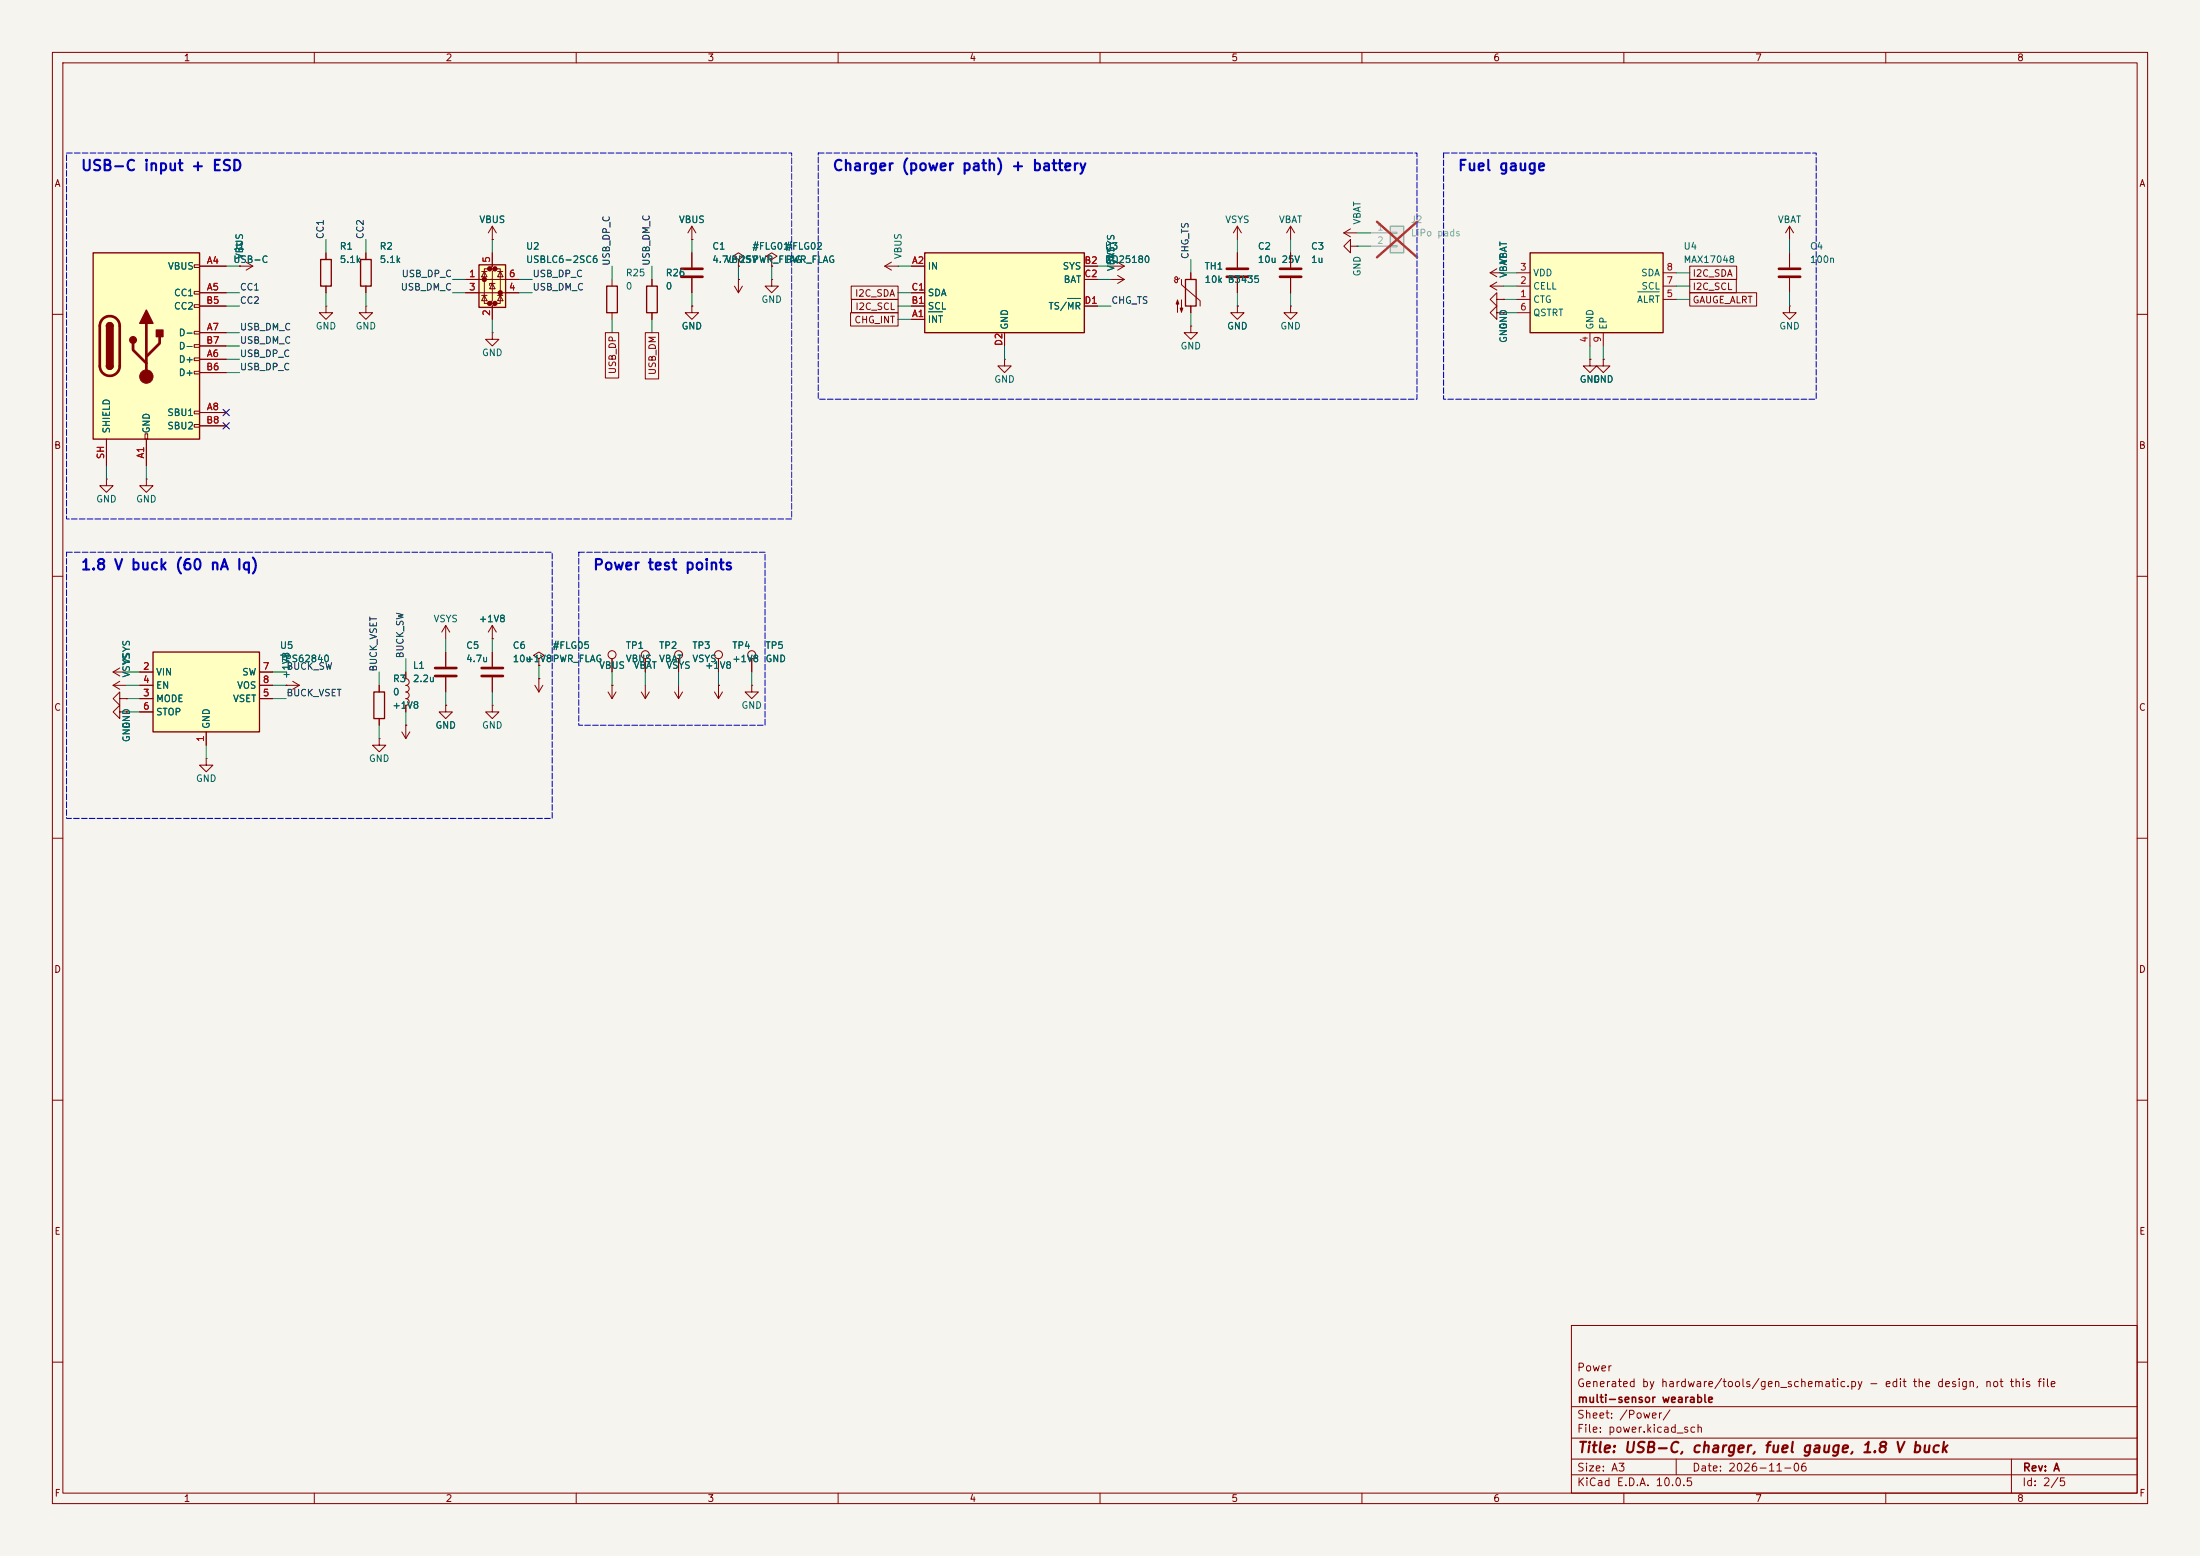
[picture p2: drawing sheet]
<svg xmlns="http://www.w3.org/2000/svg" width="420mm" height="297mm" viewBox="0 0 420 297" stroke-linecap="round" stroke-linejoin="round" font-family="sans-serif">
<path d="M0 0h420v297h-420z" fill="#f5f4ef" stroke="#f5f4ef" stroke-width=".19"/>
<g fill="none" stroke="#840000" stroke-width=".19">
<path d="M10 10h400v277h-400zM12 12h396v273h-396zM60 10v2M110 10v2M160 10v2M210 10v2M260 10v2M310 10v2M360 10v2M62.2 58.4v1.3h1.3l-1.3 1.3-1.2-1.3h1.2M62.2 58.4h.1M62.2 48.3v1.2"/>
<path d="M62.2 54.6v1.3M124.5 53.3v1.3M124.5 59.7v1.3M10 60h2M408 60h2M10 110h2M85.1 119.4l-.8 1.3M85.1 119.4l.8 1.3M85.1 119.4v2.5M94 119.4l-.8 1.3M94 119.4l.7 1.3M94 119.4v2.5"/>
<path d="M408 110h2M22.9 135.9v-1.3l-1.3 1.3 1.3 1.3v-1.3h1.2M24.1 135.9h.1M76.7 139.7l.8 1.3M77.5 138.4h.1M77.5 138.4v2.6M78.2 139.7l-.7 1.3M85.1 134.6v1.3h1.3l-1.3 1.3-1.3-1.3h1.3M85.1 134.6h.1M85.1 124.5v2.8M85.1 129.3v2.8M94 121.9h.1"/>
<path d="M129.5 125.7v2.6M143.5 125.7v2.6M10 160h2M408 160h2M10 210h2M408 210h2M300 253h108v32h-108zM10 260h2M300 278.5h108M300 274.5h108M300 268.5h108M320 278.5v3"/>
<path d="M384 278.5v6.5M408 260h2M60 285v2M110 285v2M160 285v2M210 285v2M260 285v2M300 281.5h108M310 285v2M360 285v2"/>
<circle cx="129.5" cy="125" r=".76"/>
<circle cx="143.5" cy="125" r=".76"/>
</g>
<path d="M61.2 49.5h2v5.1h-2zM123.4 54.6h2.1v5.1h-2.1z" fill="none" stroke="#840000" stroke-width=".25"/>
<path d="M83.1 127.5h4M83.1 129h4" fill="none" stroke="#840000" stroke-width=".51"/>
<path d="M91.4 50.5h5.1v8.2h-5.1z" fill="#ffffc2"/>
<g fill="#840000" stroke="#840000" stroke-width=".51">
<circle cx="92.5" cy="53.3" r=".25"/>
<circle cx="93.5" cy="51.3" r=".25"/>
<circle cx="93.5" cy="57.9" r=".25"/>
<circle cx="94.5" cy="51.3" r=".25"/>
<circle cx="94.5" cy="57.9" r=".25"/>
<circle cx="95.5" cy="55.9" r=".25"/>
</g>
<g fill="none" stroke="#840000" stroke-width=".19">
<path d="M69.8 58.4v1.3h1.3l-1.3 1.3-1.2-1.3h1.2M69.8 58.4h.1M69.8 48.3v1.2M69.8 54.6v1.3M88.9 53.3h10.2M88.9 55.9h10.2M91.9 56.4h1.1M91.9 51.8h1.1M92.5 51.8l.5 1h-1.1zM92.5 56.4l.5 1h-1.1zM93.5 51.3h-1v6.6h1M94 48.3v2.5l-.5 .5h1l-.5 .5v5.6l-.5 .5h1l-.5 .5v2.6"/>
<path d="M94 54.1l.5 1h-1zM94.5 54.1h-1v.4M94.5 51.3h1v6.6h-1M95 56.4h1M95 51.8h1M95.5 51.8l.5 1h-1zM95.5 56.4l.5 1h-1zM236.2 43.2l-.7 1.3M236.2 43.2l.8 1.3M236.2 43.2v2.5M94 63.5v1.3h1.2l-1.2 1.2-1.3-1.2h1.3M94 63.5h.1"/>
<path d="M72.4 130.8v1.3M72.4 137.2v1.2M77.5 128.3v1.2a.64 .64 0 0 1 .6 .7 .64 .64 0 0 1-.6 .6 .64 .64 0 0 1 .6 .7 .64 .64 0 0 1-.6 .6M77.5 132.1a.64 .64 0 0 1 .6 .6 .64 .64 0 0 1-.6 .7 .64 .64 0 0 1 .6 .6 .64 .64 0 0 1-.6 .6v1.3M122.4 132.1l.8 1.3M123.2 125.7v2.6M123.2 130.8v2.6M124 132.1l-.8 1.3M128.8 132.1l.7 1.3M129.5 130.8v2.6M130.3 132.1l-.8 1.3M136.4 132.1l.8 1.3"/>
<path d="M137.2 130.8h.1M137.2 125.7v2.6M137.2 130.8v2.6M137.9 132.1l-.7 1.3M143.5 130.8v1.3h1.3l-1.3 1.3-1.3-1.3h1.3M143.5 130.8h.1M39.4 144.8v1.3h1.2l-1.2 1.2-1.3-1.2h1.3M39.4 144.8h.1"/>
<circle cx="123.2" cy="125" r=".76"/>
<circle cx="137.2" cy="125" r=".76"/>
</g>
<path d="M68.8 49.5h2.1v5.1h-2.1zM91.4 50.5h5.1v8.2h-5.1zM71.4 132.1h2v5.1h-2z" fill="none" stroke="#840000" stroke-width=".25"/>
<path d="M29.2 124.5h20.3v15.2h-20.3z" fill="#ffffc2"/>
<path d="M29.2 124.5h20.3v15.2h-20.3z" fill="none" stroke="#840000" stroke-width=".25"/>
<g fill="none" stroke="#840000" stroke-width=".19">
<path d="M26.7 128.3h2.5M26.7 133.4h2.5M26.7 130.8h2.5M26.7 135.9h2.5M39.4 139.7v2.5M49.5 128.3h2.6M49.5 133.4h2.6M49.5 130.8h2.6M54.6 130.8h.1M54.6 130.8h2.5M55.9 130l1.2 .8M57.1 130.8l-1.2 .8"/>
<path d="M72.4 141v1.2h1.3l-1.3 1.3-1.3-1.3h1.3M72.4 141h.1"/>
</g>
<path d="M176.5 48.3h30.5v15.2h-30.5z" fill="#ffffc2"/>
<path d="M176.5 48.3h30.5v15.2h-30.5zM226.3 53.3h2v5.1h-2z" fill="none" stroke="#840000" stroke-width=".25"/>
<g fill="none" stroke="#840000" stroke-width=".19">
<path d="M132.1 48.3v2.8M132.1 53.1v2.8M140.2 54.6l.8 1.3M141 53.3h.1M141 49.5l1-.6-1-.6-1 .6 1 .6v1.3M141 50.8h.1M141 53.3v2.6M141.7 54.6l-.7 1.3M147.3 49.5l1-.6-1-.6-1 .6 1 .6v1.3M147.3 50.8h.1M168.9 50.8h2.5M168.9 50.8l1.3 .8"/>
<path d="M170.2 50l-1.3 .8M171.4 50.8h.1M174 50.8h2.5M174 58.4h2.5M174 55.9h2.5M207 50.8h2.5M207 58.4h2.5M207 53.3h2.5M212.1 50.8h2.5M212.1 53.3h2.5M213.4 52.6l1.2 .7M213.4 50l1.2 .8"/>
<path d="M214.6 53.3l-1.2 .8M214.6 50.8l-1.2 .8M224.3 53.1l.2-.3 .3 .2v.8l-.4 .1-.2-.4M224.3 53.1l.1 .2 .3 .1 .5-.3M225.6 53.3v1.1l3.5 3v1M227.3 52.1v1.2M227.3 58.4v1.3M236.2 58.4v1.3h1.3l-1.3 1.3-1.3-1.3h1.3M236.2 58.4h.1M236.2 48.3v2.8M236.2 53.1v2.8M246.4 58.4v1.3h1.2l-1.2 1.3-1.3-1.3h1.3"/>
<path d="M246.4 58.4h.1M246.4 43.2v2.5M246.4 48.3v2.8M246.4 53.1v2.8M246.4 43.2l-.8 1.3M246.4 43.2l.7 1.3M256.5 44.5l1.3 .7M256.5 44.5h2.6M257.8 47v-1.3l-1.3 1.3 1.3 1.3v-1.3h1.3M257.8 43.7l-1.3 .8M259.1 47h.1M284.5 54.6l1.2 .8"/>
<path d="M284.5 54.6h2.5M284.5 52.1l1.2 .7M284.5 52.1h2.5M285.7 57.2v-1.3l-1.2 1.3 1.2 1.2v-1.2h1.3M285.7 59.7v-1.3l-1.2 1.3 1.2 1.3v-1.3h1.3M285.7 53.8l-1.2 .8M285.7 51.3l-1.2 .8M287 57.2h.1M287 59.7h.1M174 61h2.5M191.8 68.6v1.3h1.2l-1.2 1.2-1.3-1.2h1.3M191.8 68.6h.1"/>
<path d="M191.8 63.5v2.5M227.3 62.2v1.3h1.3l-1.3 1.3-1.2-1.3h1.2M227.3 62.2h.1M303.5 68.6v1.3h1.3l-1.3 1.2-1.2-1.2h1.2M303.5 68.6h.1M20.3 91.4v1.3h1.3l-1.3 1.3-1.3-1.3h1.3M20.3 91.4h.1M27.9 91.4v1.3h1.3l-1.3 1.3-1.2-1.3h1.2M27.9 91.4h.1"/>
</g>
<path d="M177.3 59.5h2.6M203.8 57h2.5" fill="none" stroke="#006464" stroke-width=".19"/>
<path d="M130 51.3h4.1M130 52.8h4.1M234.2 51.3h4.1M234.2 52.8h4.1M244.3 51.3h4.1M244.3 52.8h4.1" fill="none" stroke="#840000" stroke-width=".51"/>
<g fill="#840000" stroke="#840000" stroke-width=".19">
<path d="M224.8 57.3l.2 .7h-.5l.3-.7v2.3z"/>
<path d="M225.6 57.3v2.3l-.3-.8h.5l-.2 .8z"/>
</g>
<path d="M265.4 43.2h2.6v5.1h-2.6z" fill="#ebeae8"/>
<path d="M265.4 43.2h2.6v5.1h-2.6z" fill="none" stroke="#9c9b98" stroke-width=".25"/>
<path d="M261.6 44.5h3.8M261.6 47h3.8M265.4 44.3h1.3v.3h-1.3zM265.4 46.9h1.3v.2h-1.3z" fill="none" stroke="#9c9b98" stroke-width=".19"/>
<path d="M262.9 42.3l7.6 6.8M270.5 42.3l-7.6 6.8" fill="none" stroke="#e12e31" stroke-width=".46"/>
<path d="M45.7 50.8h.1M45.7 50.8h2.6M47 50l1.3 .8M48.3 50.8l-1.3 .8M341.6 48.3v2.8M341.6 53.1v2.8" fill="none" stroke="#840000" stroke-width=".19"/>
<path d="M339.6 51.3h4.1M339.6 52.8h4.1" fill="none" stroke="#840000" stroke-width=".51"/>
<path d="M17.8 48.3h20.3v35.5h-20.3z" fill="#ffffc2"/>
<g fill="none" stroke="#840000" stroke-width=".19">
<path d="M37.1 50.5h1v.6h-1zM37.1 55.6h1v.5h-1zM37.1 58.2h1v.5h-1zM38.1 50.8h5.1M38.1 55.9h5.1M38.1 58.4h5.1M94 45.7h.1M94 43.2l-.8 1.3M94 43.2l.7 1.3M94 43.2v2.5M132.1 45.7h.1M132.1 43.2l-.8 1.3"/>
<path d="M132.1 43.2l.7 1.3M132.1 43.2v2.5M341.6 43.2l-.7 1.3M341.6 43.2l.8 1.3M341.6 43.2v2.5M37.1 63.2h1v.6h-1zM37.1 65.8h1v.5h-1zM37.1 68.3h1v.5h-1zM37.1 70.9h1v.5h-1zM37.1 78.5h1v.5h-1zM38.1 68.6h5.1M38.1 63.5h5.1"/>
<path d="M38.1 78.7h5.1M38.1 71.1h5.1M38.1 66h5.1M20.3 83.8v5.1M27.7 82.8h.5v1h-.5zM27.9 83.8v5.1M37.1 81h1v.5h-1zM38.1 81.3h5.1M22.9 133.4v-1.3l-1.3 1.3 1.3 1.2v-1.2h1.2M24.1 133.4h.1"/>
</g>
<path d="M17.8 48.3h20.3v35.5h-20.3zM20.3 62.2a.64 .64 0 0 1 .7-.6 .64 .64 0 0 1 .6 .6M20.3 69.9a.64 .64 0 0 0 .7 .6 .64 .64 0 0 0 .6-.6" fill="none" stroke="#840000" stroke-width=".25"/>
<path d="M19.6 60.9a1.9 1.9 0 0 1 2.1-.4 1.9 1.9 0 0 1 1.2 1.7v7.7a1.91 1.91 0 0 1-1.9 1.8 1.91 1.91 0 0 1-2-1.8l.1-7.8 .1-.7zM25.4 65.5v1.3l2.5 2.5M27.9 61.7v10.2M30.5 64.3v1.2l-2.6 2.6" fill="none" stroke="#840000" stroke-width=".51"/>
<g fill="#840000" stroke="#840000" stroke-width=".25">
<path d="M20.3 62.2h1.3v7.7h-1.3z"/>
<path d="M20.5 61.8a.64 .64 0 0 1 .7-.2 .64 .64 0 0 1 .4 .6h-1.3z"/>
<path d="M20.3 69.9h1.3a.64 .64 0 0 1-.6 .6 .64 .64 0 0 1-.7-.6z"/>
<path d="M27.9 59.2l1.3 2.5h-2.5z"/>
<path d="M29.8 63h1.3v1.3h-1.3z"/>
<circle cx="25.4" cy="64.9" r=".63"/>
</g>
<circle cx="27.9" cy="71.9" r="1.27" fill="#840000" stroke="#840000" stroke-width=".19"/>
<path d="M292.1 48.3h25.4v15.2h-25.4z" fill="#ffffc2"/>
<path d="M115.8 54.6h2.1v5.1h-2.1zM292.1 48.3h25.4v15.2h-25.4z" fill="none" stroke="#840000" stroke-width=".25"/>
<g fill="none" stroke="#840000" stroke-width=".19">
<path d="M38.1 55.9h5.1M38.1 50.8h5.1M38.1 58.4h5.1M45.7 50.8h.1M62.2 48.3v1.2M62.2 54.6v1.3M69.8 48.3v1.2M69.8 54.6v1.3M88.9 53.3h2.5M88.9 55.9h2.5M94 45.7h.1M94 48.3v2.5"/>
<path d="M94 58.4v2.6M96.5 53.3h2.6M96.5 55.9h2.6M116.8 53.3v1.3M116.8 59.7v1.3M124.5 53.3v1.3M124.5 59.7v1.3M132.1 58.4v1.3h1.2l-1.2 1.3-1.3-1.3h1.3M132.1 58.4h.1M132.1 45.7h.1M132.1 48.3v2.8M132.1 53.1v2.8"/>
<path d="M141 53.3h.1M141 50.8h.1M147.3 53.3v1.3h1.3l-1.3 1.3-1.3-1.3h1.3M147.3 53.3h.1M147.3 50.8h.1M162.4 59.7h9v2.5h-9zM162.5 54.6h8.9v2.6h-8.9zM162.6 57.1h8.8v2.6h-8.8zM174 55.9h2.5M174 50.8h2.5M174 58.4h2.5M207 53.3h2.5"/>
<path d="M207 50.8h2.5M207 58.4h2.5M227.3 52.1v1.2M227.3 58.4v1.3M236.2 58.4h.1M236.2 48.3v2.8M236.2 53.1v2.8M246.4 48.3v2.8M246.4 53.1v2.8M287 57.2h.1M287 59.7h.1M289.6 57.2h2.5"/>
<path d="M289.6 54.6h2.5M289.6 52.1h2.5M289.6 59.7h2.5M317.5 57.2h2.5M317.5 54.6h2.5M317.5 52.1h2.5M322.6 50.8h8.9v2.5h-8.9zM322.6 53.3h8.9v2.6h-8.9zM322.6 55.9h12.7v2.5h-12.7zM341.6 58.4v1.3h1.3l-1.3 1.3-1.2-1.3h1.2M341.6 58.4h.1M38.1 68.6h5.1"/>
<path d="M38.1 63.5h5.1M38.1 78.7h5.1M38.1 71.1h5.1M38.1 66h5.1M115.6 63.5h2.5v8.7h-2.5zM123.2 63.5h2.5v8.8h-2.5zM174 61h2.5M191.8 63.5v2.5M303.5 68.6h.1M303.5 63.5v2.5M306.1 68.6v1.3h1.2l-1.2 1.2-1.3-1.2h1.3M306.1 68.6h.1"/>
<path d="M306.1 63.5v2.5M20.3 83.8v5.1M27.9 83.8v5.1M38.1 81.3h5.1M21.6 128.3l1.3 .7M21.6 128.3h2.5M21.6 130.8l1.3 .8M21.6 130.8h2.5M22.9 127.5l-1.3 .8M22.9 130l-1.3 .8M24.1 133.4h.1M24.1 135.9h.1"/>
<path d="M26.7 128.3h2.5M26.7 130.8h2.5M26.7 133.4h2.5M26.7 135.9h2.5M39.4 139.7v2.5M49.5 128.3h2.6M49.5 130.8h2.6M49.5 133.4h2.6M54.6 130.8h.1M72.4 130.8v1.3M72.4 137.2v1.2M77.5 138.4h.1"/>
<path d="M77.5 128.3v1.2M77.5 134.6v1.3M85.1 134.6h.1M85.1 124.5v2.8M85.1 129.3v2.8M94 134.6v1.3h1.2l-1.2 1.3-1.3-1.3h1.3M94 134.6h.1M94 121.9h.1M94 124.5v2.8M94 129.3v2.8M102.1 130.8l.8 1.3M102.9 125.7l1-.6-1-.6-1 .6 1 .6v1.3"/>
<path d="M102.9 127h.1M102.9 129.5h.1M102.9 129.5v2.6M103.6 130.8l-.7 1.3M116.1 132.1l.7 1.3M116.8 130.8h.1M116.8 125.7v2.6M116.8 130.8v2.6M117.6 132.1l-.8 1.3M123.2 125.7v2.6M129.5 125.7v2.6M137.2 130.8h.1"/>
<path d="M137.2 125.7v2.6M143.5 125.7v2.6"/>
<circle cx="116.8" cy="125" r=".76"/>
</g>
<path d="M177.3 59.5h2.6M203.8 57h2.5M312.7 55.7h4.1" fill="none" stroke="#006464" stroke-width=".19"/>
<path d="M91.9 127.5h4.1M91.9 129h4.1" fill="none" stroke="#840000" stroke-width=".51"/>
<g fill="none" stroke="#009600" stroke-width=".19">
<path d="M43.2 58.4h2.5M43.2 50.8h2.5M43.2 55.9h2.5M62.2 45.7v2.6M62.2 55.9v2.5M69.8 45.7v2.6M69.8 55.9v2.5M86.4 55.9h2.5M86.4 53.3h2.5M94 45.7v2.6M99.1 55.9h2.5M99.1 53.3h2.5"/>
<path d="M116.8 50.8v2.5M124.5 50.8v2.5M132.1 45.7v2.6M132.1 55.9v2.5M141 50.8v2.5M147.3 50.8v2.5M171.4 58.4h2.6M171.4 50.8h2.6M171.4 55.9h2.6M209.5 58.4h2.6M209.5 50.8h2.6M209.5 53.3h2.6"/>
<path d="M227.3 49.5v2.6M227.3 59.7v2.5M236.2 45.7v2.6M236.2 55.9v2.5M246.4 45.7v2.6M246.4 55.9v2.5M259.1 44.5h2.5M259.1 47h2.5M287 57.2h2.6M287 54.6h2.6M287 59.7h2.6M287 52.1h2.6"/>
<path d="M320 57.2h2.6M320 54.6h2.6M320 52.1h2.6M341.6 45.7v2.6M341.6 55.9v2.5M43.2 66h2.5M43.2 68.6h2.5M43.2 63.5h2.5M43.2 71.1h2.5M94 61v2.5M116.8 61v2.5M124.5 61v2.5"/>
<path d="M171.4 61h2.6M191.8 66v2.6M303.5 66v2.6M306.1 66v2.6M20.3 88.9v2.5M27.9 88.9v2.5M24.1 128.3h2.6M24.1 130.8h2.6M24.1 133.4h2.6M24.1 135.9h2.6M52.1 128.3h2.5M52.1 130.8h2.5"/>
<path d="M52.1 133.4h2.5M72.4 128.3v2.5M72.4 138.4v2.6M77.5 125.7v2.6M77.5 135.9v2.5M85.1 121.9v2.6M85.1 132.1v2.5M94 121.9v2.6M94 132.1v2.5M102.9 127v2.5M116.8 128.3v2.5M123.2 128.3v2.5"/>
<path d="M129.5 128.3v2.5M137.2 128.3v2.5M143.5 128.3v2.5M39.4 142.2v2.6"/>
</g>
<path d="M42.6 78.1l1.2 1.2M43.8 78.1l-1.2 1.2M42.6 80.7l1.2 1.2M43.8 80.7l-1.2 1.2" fill="none" stroke="#000084" stroke-width=".19"/>
<path d="M12.7 29.2h138.4v69.9h-138.4zM156.2 29.2h114.3v47h-114.3zM275.6 29.2h71.1v47h-71.1zM12.7 105.4h92.7v50.8h-92.7zM110.5 105.4h35.5v33h-35.5z" fill="none" stroke="#0000c2" stroke-width=".19" stroke-dasharray="1.1 .4"/>
<g font-size="2" fill="#0000c2">
<text x="15.3" y="33.1">USB-C input + ESD</text>
<text x="158.8" y="33.1">Charger (power path) + battery</text>
<text x="278.2" y="33.1">Fuel gauge</text>
<text x="15.3" y="109.3">1.8 V buck (60 nA Iq)</text>
<text x="113.1" y="109.3">Power test points</text>
</g>
<text font-size="2" fill="#840000" x="301" y="277.8">Title: USB-C, charger, fuel gauge, 1.8 V buck</text>
<g font-size="1.5" fill="#840000">
<text x="300.9" y="262.1">Power</text>
<text x="300.9" y="265.1">Generated by hardware/tools/gen_schematic.py - edit the design, not this file</text>
<text x="301" y="268.1">multi-sensor wearable</text>
<text x="300.9" y="273.8">File: power.kicad_sch</text>
<text x="300.9" y="271.1">Sheet: /Power/</text>
<text x="300.9" y="281.2">Size: A3</text>
<text x="322.9" y="281.2">Date: 2026-11-06</text>
<text x="386" y="281.2">Rev: A</text>
<text x="300.9" y="284">KiCad E.D.A. 10.0.5</text>
<text x="385.9" y="284">Id: 2/5</text>
</g>
<g font-size="1.3" fill="#840000">
<text x="35" y="12">1</text>
<text x="85" y="12">2</text>
<text x="135" y="12">3</text>
<text x="185" y="12">4</text>
<text x="235" y="12">5</text>
<text x="285" y="12">6</text>
<text x="335" y="12">7</text>
<text x="385" y="12">8</text>
<text x="10.3" y="36">A</text>
<text x="408.3" y="36">A</text>
<text x="323" y="53.1">I2C_SDA</text>
<text x="163.1" y="56.9">I2C_SDA</text>
<text x="163.2" y="59.5">I2C_SCL</text>
<text x="323" y="55.7">I2C_SCL</text>
<text x="323" y="58.2">GAUGE_ALRT</text>
<text x="163" y="62">CHG_INT</text>
<text x="117.9" y="71.5" transform="rotate(-90 117.9 71.5)">USB_DP</text>
<text x="125.5" y="71.7" transform="rotate(-90 125.5 71.7)">USB_DM</text>
<text x="10.2" y="86">B</text>
<text x="408.2" y="86">B</text>
<text x="10.2" y="136">C</text>
<text x="408.2" y="136">C</text>
<text x="10.2" y="186">D</text>
<text x="408.2" y="186">D</text>
<text x="10.3" y="236">E</text>
<text x="408.3" y="236">E</text>
<text x="10.3" y="286">F</text>
<text x="35" y="287">1</text>
<text x="85" y="287">2</text>
<text x="135" y="287">3</text>
<text x="185" y="287">4</text>
<text x="235" y="287">5</text>
<text x="285" y="287">6</text>
<text x="335" y="287">7</text>
<text x="385" y="287">8</text>
<text x="408.3" y="286">F</text>
</g>
<g font-size="1.3" fill="#006464">
<text x="44.4" y="48">J1</text>
<text x="64.8" y="48">R1</text>
<text x="72.4" y="48">R2</text>
<text x="91.4" y="42.9">VBUS</text>
<text x="100.3" y="48">U2</text>
<text x="129.5" y="42.9">VBUS</text>
<text x="135.9" y="48">C1</text>
<text x="143.5" y="48">#FLG01</text>
<text x="149.8" y="48">#FLG02</text>
<text x="210.8" y="48">U3</text>
<text x="233.8" y="42.9">VSYS</text>
<text x="240" y="48">C2</text>
<text x="244" y="42.9">VBAT</text>
<text x="250.2" y="48">C3</text>
<text x="260" y="43" transform="rotate(-90 260 43)">VBAT</text>
<text x="321.3" y="48">U4</text>
<text x="339.3" y="42.9">VBAT</text>
<text x="345.4" y="48">C4</text>
<text x="32" y="51.8">VBUS</text>
<text x="44.4" y="50.5">USB-C</text>
<text x="46.7" y="49.6" transform="rotate(-90 46.7 49.6)">VBUS</text>
<text x="64.8" y="50.5">5.1k</text>
<text x="72.4" y="50.5">5.1k</text>
<text x="100.3" y="50.5">USBLC6-2SC6</text>
<text x="119.4" y="53">R25</text>
<text x="127" y="53">R26</text>
<text x="135.9" y="50.5">4.7u 25V</text>
<text x="138.4" y="50.5">VBUSPWR_FLAG</text>
<text x="149.8" y="50.5">PWR_FLAG</text>
<text x="172.4" y="49.6" transform="rotate(-90 172.4 49.6)">VBUS</text>
<text x="177" y="51.8">IN</text>
<text x="202.8" y="51.8">SYS</text>
<text x="210.8" y="50.5">BQ25180</text>
<text x="213.1" y="51.9" transform="rotate(-90 213.1 51.9)">VBAT</text>
<text x="213.1" y="49.4" transform="rotate(-90 213.1 49.4)">VSYS</text>
<text x="229.9" y="51.8">TH1</text>
<text x="240" y="50.5">10u 25V</text>
<text x="250.2" y="50.5">1u</text>
<text x="260" y="52.9" transform="rotate(-90 260 52.9)">GND</text>
<text x="288" y="53.1" transform="rotate(-90 288 53.1)">VBAT</text>
<text x="288" y="50.6" transform="rotate(-90 288 50.6)">VBAT</text>
<text x="292.6" y="53">VDD</text>
<text x="313.2" y="53">SDA</text>
<text x="321.3" y="50.5">MAX17048</text>
<text x="345.4" y="50.5">100n</text>
<text x="33.1" y="56.8">CC1</text>
<text x="33.1" y="59.4">CC2</text>
<text x="119.4" y="55.6">0</text>
<text x="127" y="55.6">0</text>
<text x="145.3" y="58.1">GND</text>
<text x="177" y="59.4">SCL</text>
<text x="177" y="56.8">SDA</text>
<text x="200" y="59.4">TS/MR</text>
<text x="202.9" y="54.3">BAT</text>
<text x="229.9" y="54.3">10k B3435</text>
<text x="292.6" y="58.1">CTG</text>
<text x="292.6" y="55.6">CELL</text>
<text x="312.4" y="58.1">ALRT</text>
<text x="313.3" y="55.6">SCL</text>
<text x="34" y="64.5">D-</text>
<text x="60.2" y="63.2">GND</text>
<text x="67.8" y="63.2">GND</text>
<text x="130" y="63.2">GND</text>
<text x="177" y="61.9">INT</text>
<text x="192.7" y="63" transform="rotate(-90 192.7 63)">GND</text>
<text x="234.2" y="63.2">GND</text>
<text x="244.3" y="63.2">GND</text>
<text x="288" y="63" transform="rotate(-90 288 63)">GND</text>
<text x="292.6" y="60.7">QSTRT</text>
<text x="304.5" y="63" transform="rotate(-90 304.5 63)">GND</text>
<text x="307" y="63" transform="rotate(-90 307 63)">EP</text>
<text x="339.6" y="63.2">GND</text>
<text x="34" y="69.5">D+</text>
<text x="34" y="67">D-</text>
<text x="91.9" y="68.3">GND</text>
<text x="225.3" y="67">GND</text>
<text x="34" y="72.1">D+</text>
<text x="189.7" y="73.4">GND</text>
<text x="301.5" y="73.4">GND</text>
<text x="304" y="73.4">GND</text>
<text x="21.3" y="82.8" transform="rotate(-90 21.3 82.8)">SHIELD</text>
<text x="28.9" y="82.8" transform="rotate(-90 28.9 82.8)">GND</text>
<text x="31.8" y="79.7">SBU1</text>
<text x="31.8" y="82.2">SBU2</text>
<text x="18.3" y="96.2">GND</text>
<text x="25.9" y="96.2">GND</text>
<text x="82.7" y="119.1">VSYS</text>
<text x="91.3" y="119.1">+1V8</text>
<text x="53.3" y="124.2">U5</text>
<text x="88.9" y="124.2">C5</text>
<text x="97.8" y="124.2">C6</text>
<text x="105.4" y="124.2">#FLG05</text>
<text x="119.4" y="124.2">TP1</text>
<text x="125.7" y="124.2">TP2</text>
<text x="132.1" y="124.2">TP3</text>
<text x="139.7" y="124.2">TP4</text>
<text x="146" y="124.2">TP5</text>
<text x="25.1" y="126.9" transform="rotate(-90 25.1 126.9)">VSYS</text>
<text x="29.7" y="129.2">VIN</text>
<text x="29.7" y="131.8">EN</text>
<text x="45.2" y="131.8">VOS</text>
<text x="46.1" y="129.2">SW</text>
<text x="53.3" y="126.7">TPS62840</text>
<text x="55.6" y="129.7" transform="rotate(-90 55.6 129.7)">+1V8</text>
<text x="74.9" y="130.5">R3</text>
<text x="78.7" y="128">L1</text>
<text x="78.7" y="130.5">2.2u</text>
<text x="88.9" y="126.7">4.7u</text>
<text x="97.8" y="126.7">10u</text>
<text x="100.2" y="126.7">+1V8PWR_FLAG</text>
<text x="114.3" y="128">VBUS</text>
<text x="119.4" y="126.7">VBUS</text>
<text x="120.9" y="128">VBAT</text>
<text x="125.7" y="126.7">VBAT</text>
<text x="127.1" y="128">VSYS</text>
<text x="132.1" y="126.7">VSYS</text>
<text x="134.5" y="128">+1V8</text>
<text x="139.7" y="126.7">+1V8</text>
<text x="146" y="126.7">GND</text>
<text x="29.7" y="134.3">MODE</text>
<text x="29.7" y="136.9">STOP</text>
<text x="44.4" y="134.3">VSET</text>
<text x="74.8" y="135.6">+1V8</text>
<text x="74.9" y="133">0</text>
<text x="141.4" y="135.6">GND</text>
<text x="25.1" y="141.8" transform="rotate(-90 25.1 141.8)">GND</text>
<text x="25.1" y="139.2" transform="rotate(-90 25.1 139.2)">GND</text>
<text x="40.3" y="139.2" transform="rotate(-90 40.3 139.2)">GND</text>
<text x="83" y="139.4">GND</text>
<text x="91.9" y="139.4">GND</text>
<text x="37.3" y="149.6">GND</text>
<text x="70.3" y="145.7">GND</text>
</g>
<g font-size="1.3" fill="#0f0f0f">
<text x="62.1" y="45.7" transform="rotate(-90 62.1 45.7)">CC1</text>
<text x="69.7" y="45.7" transform="rotate(-90 69.7 45.7)">CC2</text>
<text x="76.6" y="53.2">USB_DP_C</text>
<text x="101.6" y="53.2">USB_DP_C</text>
<text x="116.7" y="50.8" transform="rotate(-90 116.7 50.8)">USB_DP_C</text>
<text x="124.3" y="50.8" transform="rotate(-90 124.3 50.8)">USB_DM_C</text>
<text x="227.2" y="49.6" transform="rotate(-90 227.2 49.6)">CHG_TS</text>
<text x="45.7" y="55.8">CC1</text>
<text x="45.7" y="58.3">CC2</text>
<text x="76.4" y="55.8">USB_DM_C</text>
<text x="101.6" y="55.8">USB_DM_C</text>
<text x="212.1" y="58.3">CHG_TS</text>
<text x="45.7" y="63.4">USB_DM_C</text>
<text x="45.7" y="65.9">USB_DM_C</text>
<text x="45.7" y="68.5">USB_DP_C</text>
<text x="45.7" y="71">USB_DP_C</text>
<text x="77.3" y="125.8" transform="rotate(-90 77.3 125.8)">BUCK_SW</text>
<text x="54.6" y="128.1">BUCK_SW</text>
<text x="72.3" y="128.3" transform="rotate(-90 72.3 128.3)">BUCK_VSET</text>
<text x="54.6" y="133.2">BUCK_VSET</text>
</g>
<g font-size="1.3" fill="#a5a4a2">
<text x="262.8" y="44.3">1</text>
<text x="262.8" y="46.9">2</text>
</g>
<g font-size="1.3" fill="#939391">
<text x="269.2" y="42.9">J2</text>
<text x="269.2" y="45.4">LiPo pads</text>
</g>
<g font-size="1.3" fill="#a90000">
<text x="39.4" y="50.7">A4</text>
<text x="89.4" y="53.2">1</text>
<text x="93.8" y="50.3" transform="rotate(-90 93.8 50.3)">5</text>
<text x="97.1" y="53.2">6</text>
<text x="174" y="50.7">A2</text>
<text x="206.9" y="50.7">B2</text>
<text x="206.9" y="53.2">C2</text>
<text x="290.1" y="51.9">3</text>
<text x="318" y="51.9">8</text>
<text x="39.3" y="58.3">B5</text>
<text x="39.4" y="55.7">A5</text>
<text x="89.4" y="55.7">3</text>
<text x="97.1" y="55.7">4</text>
<text x="173.9" y="58.3">B1</text>
<text x="173.9" y="55.7">C1</text>
<text x="206.9" y="58.3">D1</text>
<text x="290.1" y="57">1</text>
<text x="290.1" y="54.5">2</text>
<text x="290.1" y="59.6">6</text>
<text x="318" y="57">5</text>
<text x="318" y="54.5">7</text>
<text x="39.3" y="65.9">B7</text>
<text x="39.4" y="63.4">A7</text>
<text x="93.8" y="60.4" transform="rotate(-90 93.8 60.4)">2</text>
<text x="174" y="60.8">A1</text>
<text x="303.4" y="65.5" transform="rotate(-90 303.4 65.5)">4</text>
<text x="305.9" y="65.5" transform="rotate(-90 305.9 65.5)">9</text>
<text x="39.3" y="71">B6</text>
<text x="39.4" y="68.4">A6</text>
<text x="191.6" y="66.1" transform="rotate(-90 191.6 66.1)">D2</text>
<text x="39.3" y="81.1">B8</text>
<text x="39.4" y="78.6">A8</text>
<text x="20.2" y="87.8" transform="rotate(-90 20.2 87.8)">SH</text>
<text x="27.8" y="87.6" transform="rotate(-90 27.8 87.6)">A1</text>
<text x="27.2" y="128.1">2</text>
<text x="27.2" y="130.7">4</text>
<text x="50.1" y="128.1">7</text>
<text x="50.1" y="130.7">8</text>
<text x="27.2" y="133.2">3</text>
<text x="27.2" y="135.8">6</text>
<text x="50.1" y="133.2">5</text>
<text x="39.2" y="141.7" transform="rotate(-90 39.2 141.7)">1</text>
</g>
</svg>
